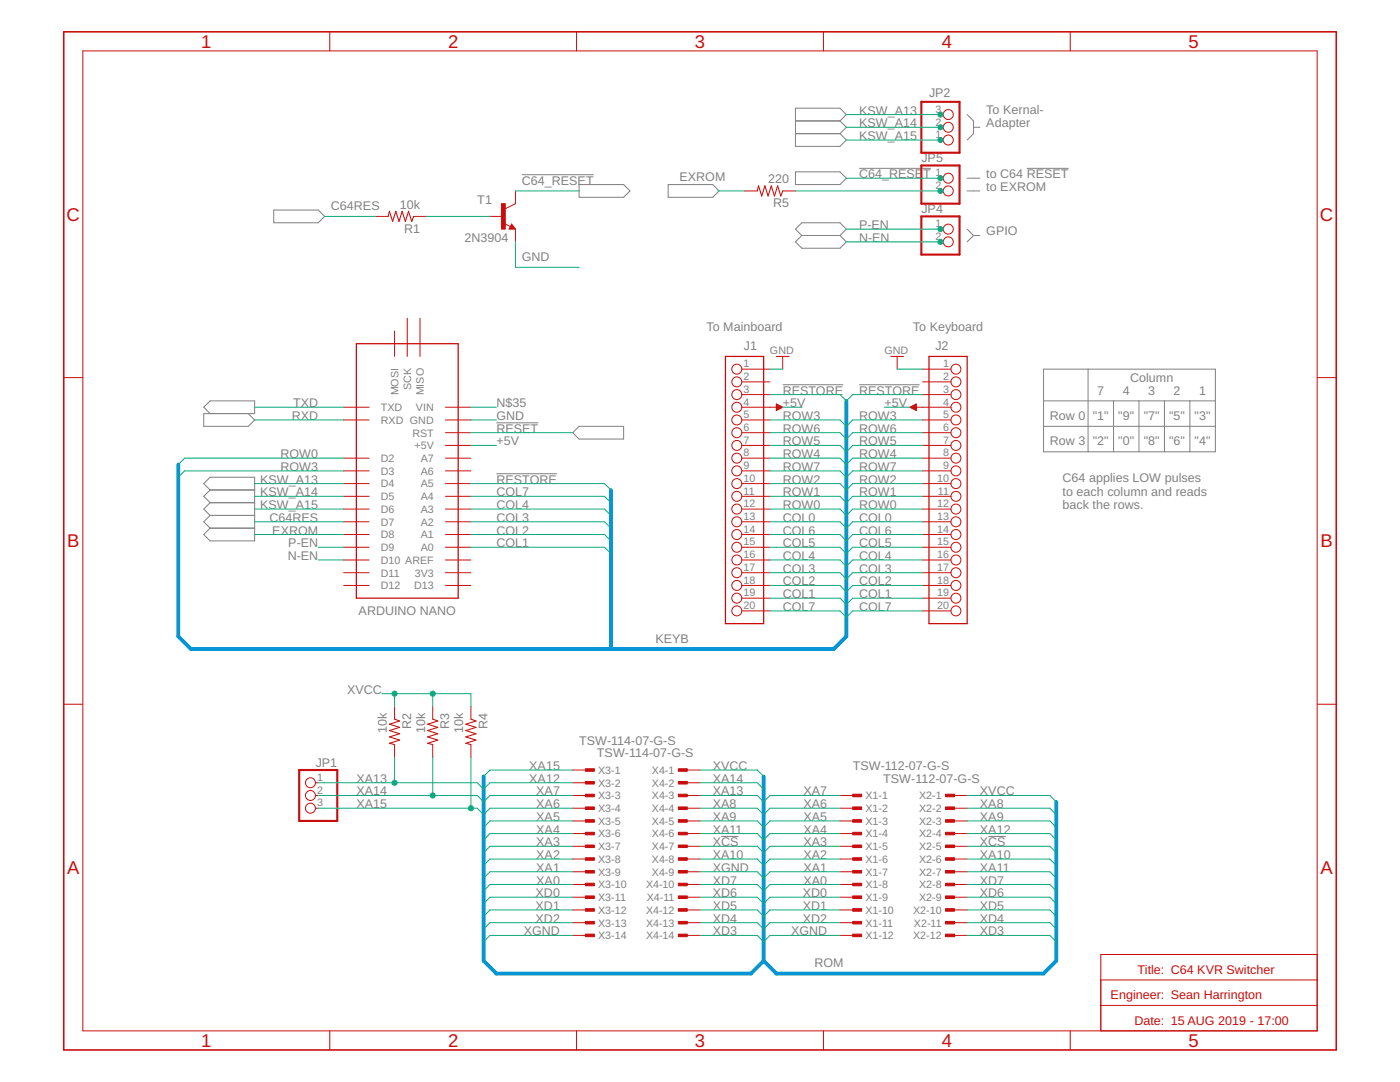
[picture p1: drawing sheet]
<svg xmlns="http://www.w3.org/2000/svg" width="279mm" height="216mm" viewBox="0 0 279 216" stroke-linecap="round" stroke-linejoin="round" font-family="sans-serif">
<g fill="none" stroke="#808080" stroke-width=".2">
<path d="M104.1 34.9h14.4M115.6 36.8h8.9l1.2 1.3-1.2 1.3h-8.9zM133.3 36.8h8.9l1.3 1.3-1.3 1.3h-8.9zM158.7 24.1h8.9M158.7 34.3h8.9l1.3 1.3-1.3 1.2h-8.9zM158.7 26.7h8.9M167.6 24.1l1.3-1.2-1.3-1.3h-8.9v7.6h8.9l1.3-1.3-1.3-1.2M167.6 24.1l1.3 1.3-1.3 1.3M171.4 33.6h14.4M193 22.9l1.3 1.2v2.6l-1.3 1.2M193 35.6h2.6M193 38.1h2.6"/>
<path d="M194.3 25.4h1.3M204.9 33.6h8.4M54.6 41.9h8.9l1.3 1.3-1.3 1.2h-8.9zM160 47h7.6M160 47l-1.3-1.3 1.3-1.3h7.6l1.3 1.3-1.3 1.3M160 47l-1.3 1.3 1.3 1.2h7.6l1.3-1.2-1.3-1.3M193 45.7l1.3 1.3M194.3 47l-1.3 1.3M194.3 47h1.3M156.2 76.8h12.1M171.4 76.8h12.1M208.3 73.7h34.2v16.4h-34.2z"/>
<path d="M208.3 80h34.2M217.1 73.7v16.4M222.2 80v10.1M227.3 80v10.1M232.4 80v10.1M237.5 80v10.1M41.9 82.5l-1.2-1.2 1.2-1.3h8.9v2.5h-10.1v2.6h8.9l1.2-1.3-1.2-1.3M41.9 97.8l-1.2-1.3 1.2-1.3h8.9v12.7h-8.9l-1.2-1.2 1.2-1.3M41.9 97.8l-1.2 1.2 1.2 1.3M41.9 97.8h8.9M99.1 94.5h12M99.1 84.4h8.3"/>
<path d="M115.6 85.1h8.9v2.5h-8.9l-1.3-1.3zM208.3 85.1h34.2M41.9 102.8h8.9M41.9 100.3l-1.2 1.3 1.2 1.2M41.9 100.3h8.9M41.9 105.4h8.9M41.9 102.8l-1.2 1.3 1.2 1.3M143.9 166.9h3.5M197.2 166.9h3.5"/>
</g>
<path d="M12.7 6.3h254v203.2h-254z" fill="none" stroke="#c90d0c" stroke-width=".32"/>
<g fill="none" stroke="#c90d0c" stroke-width=".2">
<path d="M16.5 10.2h246.4v195.5h-246.4zM65.8 6.3v3.9M115.1 6.3v3.9M164.3 6.3v3.9M213.6 6.3v3.9M102.9 38.1v2.5l-2.1 1.1M148.6 38.1h2.5M156.2 38.1h2.5M187.7 27.9h.6M187.7 25.4h.6M187.7 22.9h.6M187.7 35.6h.6"/>
<path d="M187.7 38.1h.6M74.9 43.2h2.6M82.5 43.2h2.6M97.8 43.2h2.5M100.6 44.6l1.3 .6M102.1 44.7l.8 1h-1.3zM102.9 45.7v2.6M187.7 45.7h.6M187.7 48.3h.6M12.7 75.4h3.8M78.7 66v5.1M81.3 63.5v7.6"/>
<path d="M83.8 63.5v7.6M148 73.7h5.7M148 76.2h5.7M148 78.7h5.7M154.9 71.1h2.6M156.2 71.1v2.6M177.8 71.1h2.5M179 71.1v2.6M184.1 73.7h5.7M184.1 76.2h5.7M184.1 78.7h5.7M262.9 75.4h3.8"/>
<path d="M68.6 81.3h5.1M68.6 83.8h5.1M68.6 91.4h5.1M68.6 94h5.1M68.6 96.5h5.1M68.6 99h5.1M88.9 81.3h5.1M88.9 83.8h5.1M88.9 86.3h5.1M88.9 88.9h5.1M88.9 91.4h5.1M88.9 94h5.1"/>
<path d="M88.9 96.5h5.1M88.9 99h5.1M148 81.3h6.9M148 83.8h5.7M148 86.3h5.7M148 88.9h5.7M148 91.4h5.7M148 94h5.7M148 96.5h5.7M148 99h5.7M154.9 80.6l1.3 .7-1.3 .6zM154.9 81.9h.1"/>
<path d="M154.9 81.8h.3M154.9 81.7h.5M154.9 81.5h.8M154.9 81.4h1M154.9 81.3h1.2M154.9 81.2h1.1M154.9 81h.9M154.9 80.9h.6M154.9 80.8h.4M154.9 80.7h.1M181.6 81.3l1.3-.7v1.3zM181.7 81.3h1.2"/>
<path d="M181.8 81.2h1.1M181.9 81.4h1M182 81h.9M182.1 81.5h.8M182.3 80.9h.6M182.4 81.7h.5M182.5 80.8h.4M182.6 81.8h.3M182.8 80.7h.1M182.9 81.3h6.9M182.9 81.9h.1M184.1 83.8h5.7"/>
<path d="M184.1 86.3h5.7M184.1 88.9h5.7M184.1 91.4h5.7M184.1 94h5.7M184.1 96.5h5.7M184.1 99h5.7M68.6 101.6h5.1M68.6 104.1h5.1M68.6 106.7h5.1M68.6 109.2h5.1M68.6 111.7h5.1M68.6 114.3h5.1"/>
<path d="M68.6 116.8h5.1M88.9 101.6h5.1M88.9 104.1h5.1M88.9 106.7h5.1M88.9 109.2h5.1M88.9 111.7h5.1M88.9 114.3h5.1M88.9 116.8h5.1M148 101.6h5.7M148 104.1h5.7M148 106.7h5.7M148 109.2h5.7"/>
<path d="M148 111.7h5.7M148 114.3h5.7M148 116.8h5.7M148 119.4h5.7M184.1 101.6h5.7M184.1 104.1h5.7M184.1 106.7h5.7M184.1 109.2h5.7M184.1 111.7h5.7M184.1 114.3h5.7M184.1 116.8h5.7M184.1 119.4h5.7"/>
<path d="M148 121.9h5.7M184.1 121.9h5.7M12.7 140.5h3.8M62.9 158.7h.6M62.9 156.2h.6M78.7 140.9v2.6M78.7 148.6v2.5M86.4 140.9v2.6M86.4 148.6v2.5M94 140.9v2.6M94 148.6v2.5M114.3 158.7h2.5"/>
<path d="M114.3 153.6h2.5M114.3 156.2h2.5M137.2 158.7h2.5M137.2 153.6h2.5M137.2 156.2h2.5M167.6 158.7h2.6M190.5 158.7h2.5M262.9 140.5h3.8M62.9 161.3h.6M114.3 161.3h2.5M114.3 163.8h2.5M114.3 166.3h2.5"/>
<path d="M114.3 168.9h2.5M114.3 171.4h2.5M114.3 173.9h2.5M114.3 176.5h2.5M114.3 179h2.5M137.2 161.3h2.5M137.2 163.8h2.5M137.2 166.3h2.5M137.2 168.9h2.5M137.2 171.4h2.5M137.2 173.9h2.5M137.2 176.5h2.5"/>
<path d="M137.2 179h2.5M167.6 161.3h2.6M167.6 163.8h2.6M167.6 166.3h2.6M167.6 168.9h2.6M167.6 171.4h2.6M167.6 173.9h2.6M167.6 176.5h2.6M167.6 179h2.6M190.5 161.3h2.5M190.5 163.8h2.5M190.5 166.3h2.5"/>
<path d="M190.5 168.9h2.5M190.5 171.4h2.5M190.5 173.9h2.5M190.5 176.5h2.5M190.5 179h2.5M114.3 181.6h2.5M114.3 184.1h2.5M114.3 186.6h2.5M137.2 181.6h2.5M137.2 184.1h2.5M137.2 186.6h2.5M167.6 181.6h2.6"/>
<path d="M167.6 184.1h2.6M167.6 186.6h2.6M190.5 181.6h2.5M190.5 184.1h2.5M190.5 186.6h2.5M219.7 195.5h43.2M262.9 190.5h-43.2v15.2M65.8 205.7v3.8M115.1 205.7v3.8M164.3 205.7v3.8M213.6 205.7v3.8M219.7 200.6h43.2"/>
<circle cx="189.3" cy="27.9" r=".99"/>
<circle cx="189.3" cy="25.4" r=".99"/>
<circle cx="189.3" cy="22.9" r=".99"/>
<circle cx="189.3" cy="35.6" r=".99"/>
<circle cx="189.3" cy="38.1" r=".99"/>
<circle cx="189.3" cy="45.7" r=".99"/>
<circle cx="189.3" cy="48.3" r=".99"/>
<circle cx="147" cy="76.2" r=".99"/>
<circle cx="147" cy="73.7" r=".99"/>
<circle cx="147" cy="78.7" r=".99"/>
<circle cx="190.8" cy="78.7" r=".99"/>
<circle cx="190.8" cy="73.7" r=".99"/>
<circle cx="190.8" cy="76.2" r=".99"/>
<circle cx="147" cy="91.4" r=".99"/>
<circle cx="147" cy="94" r=".99"/>
<circle cx="147" cy="99" r=".99"/>
<circle cx="147" cy="88.9" r=".99"/>
<circle cx="147" cy="96.5" r=".99"/>
<circle cx="147" cy="86.3" r=".99"/>
<circle cx="147" cy="81.3" r=".99"/>
<circle cx="147" cy="83.8" r=".99"/>
<circle cx="190.8" cy="88.9" r=".99"/>
<circle cx="190.8" cy="94" r=".99"/>
<circle cx="190.8" cy="96.5" r=".99"/>
<circle cx="190.8" cy="91.4" r=".99"/>
<circle cx="190.8" cy="99" r=".99"/>
<circle cx="190.8" cy="86.3" r=".99"/>
<circle cx="190.8" cy="83.8" r=".99"/>
<circle cx="190.8" cy="81.3" r=".99"/>
<circle cx="147" cy="119.4" r=".99"/>
<circle cx="147" cy="101.6" r=".99"/>
<circle cx="147" cy="106.7" r=".99"/>
<circle cx="147" cy="111.7" r=".99"/>
<circle cx="147" cy="104.1" r=".99"/>
<circle cx="147" cy="109.2" r=".99"/>
<circle cx="147" cy="114.3" r=".99"/>
<circle cx="147" cy="116.8" r=".99"/>
<circle cx="190.8" cy="114.3" r=".99"/>
<circle cx="190.8" cy="101.6" r=".99"/>
<circle cx="190.8" cy="116.8" r=".99"/>
<circle cx="190.8" cy="119.4" r=".99"/>
<circle cx="190.8" cy="104.1" r=".99"/>
<circle cx="190.8" cy="106.7" r=".99"/>
<circle cx="190.8" cy="109.2" r=".99"/>
<circle cx="190.8" cy="111.7" r=".99"/>
<circle cx="147" cy="121.9" r=".99"/>
<circle cx="190.8" cy="121.9" r=".99"/>
<circle cx="62" cy="158.7" r=".99"/>
<circle cx="62" cy="156.2" r=".99"/>
<circle cx="62" cy="161.3" r=".99"/>
</g>
<path d="M102.1 45.2l.1 .3h-.3l.2-.5 .5 .6h-.7M71.1 68.6h20.3v50.8h-20.3zM144.8 71.1h7.6v53.3h-7.6zM185.4 71.1h7.6v53.3h-7.6z" fill="none" stroke="#c90d0c" stroke-width=".25"/>
<path d="M151.1 38.1l.3-1 .6 2 .7-2 .6 2 .6-2 .7 2 .6-2 .6 2 .4-1M77.5 43.2l.2-1 .7 2 .6-2 .6 2 .7-2 .6 2 .6-2 .7 2 .3-1M78.7 143.5l1.1 .4-2.1 .6 2.1 .6-2.1 .7 2.1 .6-2.1 .6 2.1 .7-2.1 .6 1 .3M86.4 143.5l1 .4-2.1 .6 2.1 .6-2.1 .7 2.1 .6-2.1 .6 2.1 .7-2.1 .6 1.1 .3M94 143.5l1 .4-2 .6 2 .6-2 .7 2 .6-2 .6 2 .7-2 .6 1 .3" fill="none" stroke="#c90d0c" stroke-width=".21"/>
<g fill="#c90d0c" stroke="#c90d0c" stroke-width=".2">
<path d="M170.2 158.5h1.8v.5h-1.8z"/>
<path d="M170.2 161h1.8v.5h-1.8z"/>
<path d="M170.2 163.6h1.8v.5h-1.8z"/>
<path d="M170.2 166.1h1.8v.5h-1.8z"/>
<path d="M170.2 168.6h1.8v.5h-1.8z"/>
<path d="M170.2 171.2h1.8v.5h-1.8z"/>
<path d="M170.2 173.7h1.8v.5h-1.8z"/>
<path d="M170.2 176.2h1.8v.5h-1.8z"/>
<path d="M170.2 178.8h1.8v.5h-1.8z"/>
<path d="M170.2 181.3h1.8v.5h-1.8z"/>
<path d="M170.2 183.9h1.8v.5h-1.8z"/>
<path d="M170.2 186.4h1.8v.5h-1.8z"/>
<path d="M188.7 158.5h1.8v.5h-1.8z"/>
<path d="M188.7 161h1.8v.5h-1.8z"/>
<path d="M188.7 163.6h1.8v.5h-1.8z"/>
<path d="M188.7 166.1h1.8v.5h-1.8z"/>
<path d="M188.7 168.6h1.8v.5h-1.8z"/>
<path d="M188.7 171.2h1.8v.5h-1.8z"/>
<path d="M188.7 173.7h1.8v.5h-1.8z"/>
<path d="M188.7 176.2h1.8v.5h-1.8z"/>
<path d="M188.7 178.8h1.8v.5h-1.8z"/>
<path d="M188.7 181.3h1.8v.5h-1.8z"/>
<path d="M188.7 183.9h1.8v.5h-1.8z"/>
<path d="M188.7 186.4h1.8v.5h-1.8z"/>
<path d="M116.8 153.4h1.8v.5h-1.8z"/>
<path d="M116.8 155.9h1.8v.5h-1.8z"/>
<path d="M116.8 158.5h1.8v.5h-1.8z"/>
<path d="M116.8 161h1.8v.5h-1.8z"/>
<path d="M116.8 163.6h1.8v.5h-1.8z"/>
<path d="M116.8 166.1h1.8v.5h-1.8z"/>
<path d="M116.8 168.6h1.8v.5h-1.8z"/>
<path d="M116.8 171.2h1.8v.5h-1.8z"/>
<path d="M116.8 173.7h1.8v.5h-1.8z"/>
<path d="M116.8 176.2h1.8v.5h-1.8z"/>
<path d="M116.8 178.8h1.8v.5h-1.8z"/>
<path d="M116.8 181.3h1.8v.5h-1.8z"/>
<path d="M116.8 183.9h1.8v.5h-1.8z"/>
<path d="M116.8 186.4h1.8v.5h-1.8z"/>
<path d="M135.4 153.4h1.8v.5h-1.8z"/>
<path d="M135.4 155.9h1.8v.5h-1.8z"/>
<path d="M135.4 158.5h1.8v.5h-1.8z"/>
<path d="M135.4 161h1.8v.5h-1.8z"/>
<path d="M135.4 163.6h1.8v.5h-1.8z"/>
<path d="M135.4 166.1h1.8v.5h-1.8z"/>
<path d="M135.4 168.6h1.8v.5h-1.8z"/>
<path d="M135.4 171.2h1.8v.5h-1.8z"/>
<path d="M135.4 173.7h1.8v.5h-1.8z"/>
<path d="M135.4 176.2h1.8v.5h-1.8z"/>
<path d="M135.4 178.8h1.8v.5h-1.8z"/>
<path d="M135.4 181.3h1.8v.5h-1.8z"/>
<path d="M135.4 183.9h1.8v.5h-1.8z"/>
<path d="M135.4 186.4h1.8v.5h-1.8z"/>
<path d="M100.1 40.6h.7v5.1h-.7z"/>
</g>
<path d="M183.9 20.3h7.6v10.2h-7.6zM183.9 33h7.6v7.6h-7.6zM183.9 43.2h7.6v7.6h-7.6zM59.7 153.6h7.6v10.2h-7.6z" fill="none" stroke="#c90d0c" stroke-width=".42"/>
<path d="M168.9 80v47l-2.5 2.5h-128.3l-2.5-2.5v-34.3M121.9 97.8v31.7M96.5 154.9v36.8l2.6 2.6h50.8l2.5-2.6M152.4 154.9v36.8M210.8 160v31.7l-2.5 2.6h-53.4l-2.5-2.6" fill="none" stroke="#0696d7" stroke-width=".76"/>
<g fill="none" stroke="#0dab76" stroke-width=".2">
<path d="M102.9 38.1h12.7M143.3 38.1h5.3M158.7 38.1h29.2M168.9 22.9h19M168.9 25.4h19M168.9 27.9h19M168.9 35.6h19M64.8 43.2h10.1M85.1 43.2h12.7M102.9 48.3v5h12.7M168.9 45.7h19M168.9 48.3h19"/>
<path d="M153.7 73.7h2.5M153.7 78.7h13.9l1.3 1.3 1.3-1.3h13.9M179 73.7h5.1M50.8 83.8h17.8M50.8 96.5h17.8M50.8 81.3h17.8M50.8 99h17.8M68.6 94h-31.7l-1.3 1.2M68.6 91.4h-31.7l-1.3 1.3M94 83.8h5.1M94 96.5h26.6l1.3 1.3M94 88.9h5.1"/>
<path d="M94 81.3h5.1M94 86.3h20.3M94 99h26.6l1.3 1.3M153.7 83.8h13.9l1.3 1.3 1.3-1.3h13.9M153.7 96.5h13.9l1.3 1.3 1.3-1.3h13.9M153.7 88.9h13.9l1.3 1.2 1.3-1.2h13.9M153.7 94h13.9l1.3 1.2 1.3-1.2h13.9M153.7 86.3h13.9l1.3 1.3 1.3-1.3h13.9M153.7 91.4h13.9l1.3 1.3 1.3-1.3h13.9M153.7 99h13.9l1.3 1.3 1.3-1.3h13.9M156.2 81.3h3.8M176.5 81.3h5.1"/>
<path d="M50.8 101.6h17.8M50.8 104.1h17.8M50.8 106.7h17.8M63.5 109.2h5.1M63.5 111.7h5.1M94 101.6h26.6l1.3 1.2M94 104.1h26.6l1.3 1.3M94 106.7h26.6l1.3 1.2M94 109.2h26.6l1.3 1.3M153.7 101.6h13.9l1.3 1.2 1.3-1.2h13.9M153.7 104.1h13.9l1.3 1.3 1.3-1.3h13.9M153.7 106.7h13.9l1.3 1.2 1.3-1.2h13.9"/>
<path d="M153.7 109.2h13.9l1.3 1.3 1.3-1.3h13.9M153.7 111.7h13.9l1.3 1.3 1.3-1.3h13.9M153.7 114.3h13.9l1.3 1.2 1.3-1.2h13.9M153.7 116.8h13.9l1.3 1.3 1.3-1.3h13.9M153.7 119.4h13.9l1.3 1.2 1.3-1.2h13.9M76.2 138.4h17.8v2.5M78.7 138.4v2.5M86.4 138.4v2.5M153.7 121.9h13.9l1.3 1.3 1.3-1.3h13.9M63.5 158.7h31.7l1.3 1.3 1.3-1.3h16.5M63.5 156.2h31.7l1.3 1.3 1.3-1.3h16.5M78.7 151.1v5.1"/>
<path d="M86.4 151.1v7.6M94 151.1v10.2M114.3 153.6h-16.5l-1.3 1.3M139.7 158.7h11.4l1.3 1.3 1.3-1.3h13.9M139.7 153.6h11.4l1.3 1.3M139.7 156.2h11.4l1.3 1.3M193 158.7h16.5l1.3 1.3M63.5 161.3h31.7l1.3 1.2 1.3-1.2h16.5M114.3 163.8h-16.5l-1.3 1.3M114.3 166.3h-16.5l-1.3 1.3M114.3 168.9h-16.5l-1.3 1.2M114.3 171.4h-16.5l-1.3 1.3"/>
<path d="M114.3 173.9h-16.5l-1.3 1.3M114.3 176.5h-16.5l-1.3 1.3M114.3 179h-16.5l-1.3 1.3M139.7 161.3h11.4l1.3 1.2 1.3-1.2h13.9M139.7 163.8h11.4l1.3 1.3 1.3-1.3h13.9M139.7 166.3h11.4l1.3 1.3 1.3-1.3h13.9M139.7 168.9h11.4l1.3 1.2 1.3-1.2h13.9M139.7 171.4h11.4l1.3 1.3 1.3-1.3h13.9M139.7 173.9h11.4l1.3 1.3 1.3-1.3h13.9M139.7 176.5h11.4l1.3 1.3 1.3-1.3h13.9M139.7 179h11.4l1.3 1.3 1.3-1.3h13.9M193 161.3h16.5l1.3 1.2"/>
<path d="M193 163.8h16.5l1.3 1.3M193 166.3h16.5l1.3 1.3M193 168.9h16.5l1.3 1.2M193 171.4h16.5l1.3 1.3M193 173.9h16.5l1.3 1.3M193 176.5h16.5l1.3 1.3M193 179h16.5l1.3 1.3M114.3 181.6h-16.5l-1.3 1.2M114.3 184.1h-16.5l-1.3 1.3M114.3 186.6h-16.5l-1.3 1.3M139.7 181.6h11.4l1.3 1.2 1.3-1.2h13.9M139.7 184.1h11.4l1.3 1.3 1.3-1.3h13.9"/>
<path d="M139.7 186.6h11.4l1.3 1.3 1.3-1.3h13.9M193 181.6h16.5l1.3 1.2M193 184.1h16.5l1.3 1.3M193 186.6h16.5l1.3 1.3"/>
</g>
<g fill="#0dab76" stroke="#0dab76" stroke-width=".2">
<circle cx="187.7" cy="22.9" r=".51"/>
<circle cx="187.7" cy="25.4" r=".51"/>
<circle cx="187.7" cy="27.9" r=".51"/>
<circle cx="187.7" cy="35.6" r=".51"/>
<circle cx="187.7" cy="45.7" r=".51"/>
<circle cx="187.7" cy="48.3" r=".51"/>
<circle cx="86.4" cy="138.4" r=".51"/>
<circle cx="78.7" cy="138.4" r=".51"/>
<circle cx="94" cy="161.3" r=".51"/>
<circle cx="86.4" cy="158.7" r=".51"/>
<circle cx="78.7" cy="156.2" r=".51"/>
<circle cx="187.7" cy="38.1" r=".51"/>
</g>
<g font-size="3.7" fill="#c90d0c">
<text x="40.1" y="9.6">1</text>
<text x="89.4" y="9.6">2</text>
<text x="138.7" y="9.6">3</text>
<text x="187.9" y="9.6">4</text>
<text x="237.2" y="9.6">5</text>
<text x="13.3" y="44">C</text>
<text x="263.4" y="44">C</text>
<text x="13.4" y="109.2">B</text>
<text x="263.5" y="109.2">B</text>
<text x="13.4" y="174.4">A</text>
<text x="263.5" y="174.4">A</text>
<text x="40.1" y="208.9">1</text>
<text x="89.4" y="208.9">2</text>
<text x="138.7" y="208.9">3</text>
<text x="187.9" y="208.9">4</text>
<text x="237.2" y="208.9">5</text>
</g>
<g font-size="2.5" fill="#808080">
<text x="171.4" y="22.9">KSW_A13</text>
<text x="185.4" y="19.4">JP2</text>
<text x="196.8" y="22.7">To Kernal-</text>
<text x="171.4" y="25.4">KSW_A14</text>
<text x="171.4" y="27.9">KSW_A15</text>
<text x="196.8" y="25.4">Adapter</text>
<text x="171.4" y="35.6">C64_RESE</text>
<text x="183.9" y="32.4">JP5</text>
<text x="184.2" y="35.6">T</text>
<text x="196.8" y="35.6">to C64 RESET</text>
<text x="66.1" y="41.9">C64RES</text>
<text x="79.8" y="41.7">10k</text>
<text x="95.3" y="40.6">T1</text>
<text x="104.1" y="36.8">C64_RESET</text>
<text x="135.6" y="36.1">EXROM</text>
<text x="153.3" y="36.6">220</text>
<text x="154.3" y="41.4">R5</text>
<text x="196.8" y="38.1">to EXROM</text>
<text x="80.6" y="46.5">R1</text>
<text x="171.4" y="45.7">P-EN</text>
<text x="183.9" y="42.5">JP4</text>
<text x="196.8" y="47">GPIO</text>
<text x="92.7" y="48.3">2N3904</text>
<text x="104.1" y="52.1">GND</text>
<text x="171.4" y="48.3">N-EN</text>
<text x="141" y="66">To Mainboard</text>
<text x="148.5" y="69.8">J1</text>
<text x="182.2" y="66">To Keyboard</text>
<text x="186.7" y="69.8">J2</text>
<text x="225.6" y="76.2">Column</text>
<text x="58.2" y="83.8">RXD</text>
<text x="58.5" y="81.3">TXD</text>
<text x="99.1" y="83.8">GND</text>
<text x="99.1" y="81.3">N$35</text>
<text x="156.2" y="78.7">RESTORE</text>
<text x="156.2" y="81.3">+5V</text>
<text x="156.2" y="83.8">ROW3</text>
<text x="171.4" y="78.7">RESTORE</text>
<text x="171.4" y="83.8">ROW3</text>
<text x="176.5" y="81.3">+5V</text>
<text x="209.5" y="83.8">Row 0</text>
<text x="218.1" y="83.8">&quot;1&quot;</text>
<text x="219" y="78.7">7</text>
<text x="223.2" y="83.8">&quot;9&quot;</text>
<text x="224.1" y="78.7">4</text>
<text x="228.3" y="83.8">&quot;7&quot;</text>
<text x="229.2" y="78.7">3</text>
<text x="233.3" y="83.8">&quot;5&quot;</text>
<text x="234.2" y="78.7">2</text>
<text x="238.4" y="83.8">&quot;3&quot;</text>
<text x="239.3" y="78.7">1</text>
<text x="99.1" y="88.9">+5V</text>
<text x="99.1" y="86.3">RESET</text>
<text x="156.2" y="86.3">ROW6</text>
<text x="156.2" y="88.9">ROW5</text>
<text x="171.4" y="86.3">ROW6</text>
<text x="171.4" y="88.9">ROW5</text>
<text x="209.5" y="88.9">Row 3</text>
<text x="218.1" y="88.9">&quot;2&quot;</text>
<text x="223.2" y="88.9">&quot;0&quot;</text>
<text x="228.3" y="88.9">&quot;8&quot;</text>
<text x="233.3" y="88.9">&quot;6&quot;</text>
<text x="238.4" y="88.9">&quot;4&quot;</text>
<text x="56" y="94">ROW3</text>
<text x="56" y="91.4">ROW0</text>
<text x="156.2" y="91.4">ROW4</text>
<text x="156.2" y="94">ROW7</text>
<text x="171.4" y="91.4">ROW4</text>
<text x="171.4" y="94">ROW7</text>
<text x="51.9" y="96.5">KSW_A13</text>
<text x="51.9" y="99">KSW_A14</text>
<text x="51.9" y="101.6">KSW_A15</text>
<text x="99.1" y="96.5">RESTORE</text>
<text x="99.1" y="101.6">COL4</text>
<text x="99.1" y="99">COL7</text>
<text x="156.2" y="96.5">ROW2</text>
<text x="156.2" y="99">ROW1</text>
<text x="156.2" y="101.6">ROW0</text>
<text x="171.4" y="96.5">ROW2</text>
<text x="171.4" y="99">ROW1</text>
<text x="171.4" y="101.6">ROW0</text>
<text x="212.1" y="96.2">C64 applies LOW pulses</text>
<text x="212.1" y="98.9">to each column and reads</text>
<text x="212.1" y="101.6">back the rows.</text>
<text x="53.8" y="104.1">C64RES</text>
<text x="54.3" y="106.7">EXROM</text>
<text x="99.1" y="104.1">COL3</text>
<text x="99.1" y="106.7">COL2</text>
<text x="156.2" y="104.1">COL0</text>
<text x="156.2" y="106.7">COL6</text>
<text x="171.4" y="104.1">COL0</text>
<text x="171.4" y="106.7">COL6</text>
<text x="57.4" y="111.7">N-EN</text>
<text x="57.5" y="109.2">P-EN</text>
<text x="99.1" y="109.2">COL1</text>
<text x="156.2" y="109.2">COL5</text>
<text x="156.2" y="111.7">COL4</text>
<text x="171.4" y="109.2">COL5</text>
<text x="171.4" y="111.7">COL4</text>
<text x="156.2" y="114.3">COL3</text>
<text x="156.2" y="116.8">COL2</text>
<text x="156.2" y="119.4">COL1</text>
<text x="171.4" y="114.3">COL3</text>
<text x="171.4" y="116.8">COL2</text>
<text x="171.4" y="119.4">COL1</text>
<text x="71.6" y="122.8">ARDUINO NANO</text>
<text x="156.2" y="121.9">COL7</text>
<text x="171.4" y="121.9">COL7</text>
<text x="130.8" y="128.2">KEYB</text>
<text x="69.3" y="138.4">XVCC</text>
<text x="77.2" y="146.3" transform="rotate(-90 77.2 146.3)">10k</text>
<text x="82" y="145.4" transform="rotate(-90 82 145.4)">R2</text>
<text x="84.8" y="146.3" transform="rotate(-90 84.8 146.3)">10k</text>
<text x="89.6" y="145.4" transform="rotate(-90 89.6 145.4)">R3</text>
<text x="92.5" y="146.3" transform="rotate(-90 92.5 146.3)">10k</text>
<text x="97.3" y="145.4" transform="rotate(-90 97.3 145.4)">R4</text>
<text x="115.6" y="148.6">TSW-114-07-G-S</text>
<text x="63" y="153">JP1</text>
<text x="105.6" y="153.6">XA15</text>
<text x="119.1" y="151.1">TSW-114-07-G-S</text>
<text x="142.2" y="153.6">XVCC</text>
<text x="170.2" y="153.6">TSW-112-07-G-S</text>
<text x="71.1" y="161.3">XA15</text>
<text x="71.1" y="158.7">XA14</text>
<text x="71.1" y="156.2">XA13</text>
<text x="105.6" y="156.2">XA12</text>
<text x="107" y="158.7">XA7</text>
<text x="107" y="161.3">XA6</text>
<text x="142.2" y="161.3">XA8</text>
<text x="142.2" y="156.2">XA14</text>
<text x="142.2" y="158.7">XA13</text>
<text x="160.4" y="158.7">XA7</text>
<text x="160.4" y="161.3">XA6</text>
<text x="176.3" y="156.2">TSW-112-07-G-S</text>
<text x="195.6" y="158.7">XVCC</text>
<text x="195.6" y="161.3">XA8</text>
<text x="107" y="163.8">XA5</text>
<text x="107" y="166.3">XA4</text>
<text x="142.2" y="163.8">XA9</text>
<text x="142.2" y="166.3">XA11</text>
<text x="160.4" y="163.8">XA5</text>
<text x="160.4" y="166.3">XA4</text>
<text x="195.6" y="163.8">XA9</text>
<text x="195.6" y="166.3">XA12</text>
<text x="107" y="168.9">XA3</text>
<text x="107" y="171.4">XA2</text>
<text x="107" y="174">XA1</text>
<text x="142.2" y="168.9">XCS</text>
<text x="142.2" y="171.4">XA10</text>
<text x="142.2" y="174">XGND</text>
<text x="160.4" y="168.9">XA3</text>
<text x="160.4" y="171.4">XA2</text>
<text x="160.4" y="174">XA1</text>
<text x="195.6" y="168.9">XCS</text>
<text x="195.6" y="171.4">XA10</text>
<text x="195.6" y="174">XA11</text>
<text x="106.9" y="179">XD0</text>
<text x="107" y="176.5">XA0</text>
<text x="142.2" y="176.5">XD7</text>
<text x="142.2" y="179">XD6</text>
<text x="160.2" y="179">XD0</text>
<text x="160.4" y="176.5">XA0</text>
<text x="195.6" y="176.5">XD7</text>
<text x="195.6" y="179">XD6</text>
<text x="106.9" y="181.6">XD1</text>
<text x="106.9" y="184.1">XD2</text>
<text x="142.2" y="181.6">XD5</text>
<text x="142.2" y="184.1">XD4</text>
<text x="160.2" y="181.6">XD1</text>
<text x="160.2" y="184.1">XD2</text>
<text x="195.6" y="181.6">XD5</text>
<text x="195.6" y="184.1">XD4</text>
<text x="104.5" y="186.7">XGND</text>
<text x="142.2" y="186.7">XD3</text>
<text x="157.9" y="186.7">XGND</text>
<text x="195.6" y="186.7">XD3</text>
<text x="162.6" y="193">ROM</text>
</g>
<g font-size="2.5" fill="#c90d0c">
<text x="227" y="194.3">Title: C64 KVR Switcher</text>
<text x="221.7" y="199.4">Engineer: Sean Harrington</text>
<text x="226.4" y="204.4">Date: 15 AUG 2019 - 17:00</text>
</g>
<g font-size="2.1" fill="#808080">
<text x="186.7" y="22.5">3</text>
<text x="186.7" y="27.6">1</text>
<text x="186.7" y="25">2</text>
<text x="186.7" y="35.2">1</text>
<text x="186.7" y="37.7">2</text>
<text x="186.7" y="45.4">1</text>
<text x="186.7" y="47.9">2</text>
<text x="153.7" y="70.7">GND</text>
<text x="176.5" y="70.7">GND</text>
<text x="82" y="77.8" transform="rotate(-90 82 77.8)">SCK</text>
<text x="148.4" y="73.3">1</text>
<text x="148.4" y="75.8">2</text>
<text x="188.2" y="73.3">1</text>
<text x="188.2" y="75.8">2</text>
<text x="76" y="82">TXD</text>
<text x="79.5" y="78.9" transform="rotate(-90 79.5 78.9)">MOSI</text>
<text x="83" y="82">VIN</text>
<text x="84.6" y="78.9" transform="rotate(-90 84.6 78.9)">MISO</text>
<text x="148.4" y="78.4">3</text>
<text x="148.4" y="80.9">4</text>
<text x="148.4" y="83.5">5</text>
<text x="188.2" y="78.4">3</text>
<text x="188.2" y="80.9">4</text>
<text x="188.2" y="83.5">5</text>
<text x="76" y="84.6">RXD GND</text>
<text x="82.3" y="87.1">RST</text>
<text x="82.7" y="89.6">+5V</text>
<text x="148.4" y="86">6</text>
<text x="148.4" y="88.5">7</text>
<text x="188.2" y="86">6</text>
<text x="188.2" y="88.5">7</text>
<text x="76" y="94.7">D3</text>
<text x="76" y="92.2">D2</text>
<text x="84" y="94.7">A6</text>
<text x="84" y="92.2">A7</text>
<text x="148.4" y="91.1">8</text>
<text x="148.4" y="93.6">9</text>
<text x="188.2" y="91.1">8</text>
<text x="188.2" y="93.6">9</text>
<text x="76" y="99.8">D5</text>
<text x="76" y="97.3">D4</text>
<text x="84" y="99.8">A4</text>
<text x="84" y="97.3">A5</text>
<text x="148.4" y="96.1">10</text>
<text x="148.4" y="98.7">11</text>
<text x="148.4" y="101.2">12</text>
<text x="187" y="96.1">10</text>
<text x="187" y="101.2">12</text>
<text x="187.2" y="98.7">11</text>
<text x="76" y="107.4">D8</text>
<text x="76" y="104.9">D7</text>
<text x="76" y="102.3">D6</text>
<text x="84" y="107.4">A1</text>
<text x="84" y="104.9">A2</text>
<text x="84" y="102.3">A3</text>
<text x="148.4" y="103.8">13</text>
<text x="148.4" y="106.3">14</text>
<text x="187" y="103.8">13</text>
<text x="187" y="106.3">14</text>
<text x="76" y="112.5">D10 AREF</text>
<text x="76" y="110">D9</text>
<text x="84" y="110">A0</text>
<text x="148.4" y="108.8">15</text>
<text x="148.4" y="111.4">16</text>
<text x="148.4" y="113.9">17</text>
<text x="187" y="108.8">15</text>
<text x="187" y="111.4">16</text>
<text x="187" y="113.9">17</text>
<text x="76" y="117.6">D12</text>
<text x="76" y="115">D11</text>
<text x="82.7" y="117.6">D13</text>
<text x="82.8" y="115">3V3</text>
<text x="148.4" y="116.5">18</text>
<text x="148.4" y="119">19</text>
<text x="187" y="116.5">18</text>
<text x="187" y="119">19</text>
<text x="148.4" y="121.5">20</text>
<text x="187" y="121.5">20</text>
<text x="63.3" y="155.8">1</text>
<text x="119.4" y="154.4">X3-1</text>
<text x="130.1" y="154.4">X4-1</text>
<text x="63.3" y="158.4">2</text>
<text x="63.3" y="160.9">3</text>
<text x="119.4" y="156.9">X3-2</text>
<text x="119.4" y="159.5">X3-3</text>
<text x="130.1" y="156.9">X4-2</text>
<text x="130.1" y="159.5">X4-3</text>
<text x="172.7" y="159.5">X1-1</text>
<text x="183.4" y="159.5">X2-1</text>
<text x="119.4" y="162">X3-4</text>
<text x="119.4" y="164.6">X3-5</text>
<text x="119.4" y="167.1">X3-6</text>
<text x="130.1" y="162">X4-4</text>
<text x="130.1" y="164.6">X4-5</text>
<text x="130.1" y="167.1">X4-6</text>
<text x="172.7" y="162">X1-2</text>
<text x="172.7" y="164.6">X1-3</text>
<text x="172.7" y="167.1">X1-4</text>
<text x="183.4" y="162">X2-2</text>
<text x="183.4" y="164.6">X2-3</text>
<text x="183.4" y="167.1">X2-4</text>
<text x="119.4" y="169.6">X3-7</text>
<text x="119.4" y="172.2">X3-8</text>
<text x="130.1" y="169.6">X4-7</text>
<text x="130.1" y="172.2">X4-8</text>
<text x="172.7" y="169.6">X1-5</text>
<text x="172.7" y="172.2">X1-6</text>
<text x="183.4" y="169.6">X2-5</text>
<text x="183.4" y="172.2">X2-6</text>
<text x="119.4" y="174.7">X3-9</text>
<text x="119.4" y="177.3">X3-10</text>
<text x="119.4" y="179.8">X3-11</text>
<text x="128.9" y="177.3">X4-10</text>
<text x="129.1" y="179.8">X4-11</text>
<text x="130.1" y="174.7">X4-9</text>
<text x="172.7" y="174.7">X1-7</text>
<text x="172.7" y="177.3">X1-8</text>
<text x="172.7" y="179.8">X1-9</text>
<text x="183.4" y="174.7">X2-7</text>
<text x="183.4" y="177.3">X2-8</text>
<text x="183.4" y="179.8">X2-9</text>
<text x="119.4" y="182.3">X3-12</text>
<text x="119.4" y="184.9">X3-13</text>
<text x="128.9" y="182.3">X4-12</text>
<text x="128.9" y="184.9">X4-13</text>
<text x="172.7" y="182.3">X1-10</text>
<text x="172.7" y="184.9">X1-11</text>
<text x="182.3" y="182.3">X2-10</text>
<text x="182.4" y="184.9">X2-11</text>
<text x="119.4" y="187.4">X3-14</text>
<text x="128.9" y="187.4">X4-14</text>
<text x="172.7" y="187.4">X1-12</text>
<text x="182.3" y="187.4">X2-12</text>
</g>
</svg>
